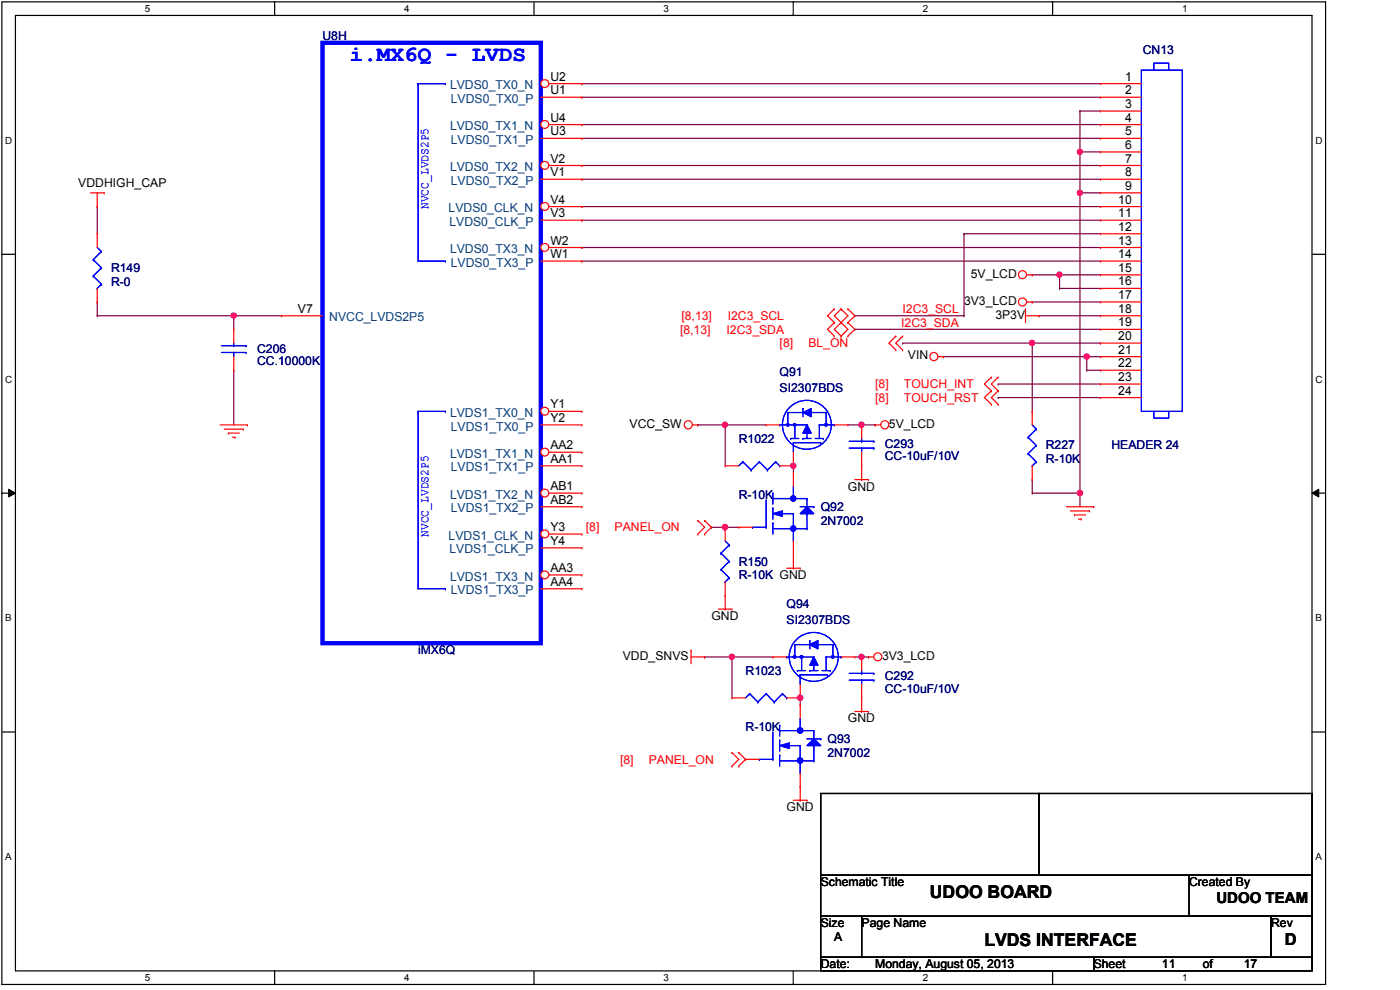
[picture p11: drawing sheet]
<svg xmlns="http://www.w3.org/2000/svg" width="297mm" height="210mm" viewBox="0 0 297 210" stroke-linecap="round" stroke-linejoin="round" font-family="sans-serif">
<path d="M.4 .4h280.8v208.4h-280.8zM3.3 3.3h275v202.6h-275z" fill="none" stroke="#000" stroke-width=".25"/>
<g fill="#fff">
<path d="M30.7 .7h1.2v2.3h-1.2z"/>
<path d="M30.7 206.2h1.2v2.4h-1.2z"/>
</g>
<path d="M58.3 .4v2.9M58.3 205.9v2.9" fill="none" stroke="#000" stroke-width=".25"/>
<g fill="#fff">
<path d="M85.7 .7h1.2v2.3h-1.2z"/>
<path d="M85.7 206.2h1.2v2.4h-1.2z"/>
</g>
<path d="M113.3 .4v2.9M113.3 205.9v2.9" fill="none" stroke="#000" stroke-width=".25"/>
<g fill="#fff">
<path d="M140.8 .7h1.1v2.3h-1.1z"/>
<path d="M140.8 206.2h1.1v2.4h-1.1z"/>
</g>
<path d="M168.3 .4v2.9M168.3 205.9v2.9" fill="none" stroke="#000" stroke-width=".25"/>
<g fill="#fff">
<path d="M195.7 .7h1.2v2.3h-1.2z"/>
<path d="M195.7 206.2h1.2v2.4h-1.2z"/>
</g>
<path d="M223.3 .4v2.9M223.3 205.9v2.9" fill="none" stroke="#000" stroke-width=".25"/>
<g fill="#fff">
<path d="M250.8 .7h1.1v2.3h-1.1z"/>
<path d="M250.8 206.2h1.1v2.4h-1.1z"/>
<path d="M1.1 28.6h1.5v2.3h-1.5z"/>
<path d="M279.1 28.6h1.4v2.3h-1.4z"/>
<path d="M1.1 79.3h1.5v2.3h-1.5z"/>
<path d="M279.1 79.3h1.4v2.3h-1.4z"/>
</g>
<path d="M.4 53.9h2.9M278.3 53.9h2.9" fill="none" stroke="#000" stroke-width=".25"/>
<g fill="#fff">
<path d="M1.1 129.9h1.4v2.4h-1.4z"/>
<path d="M279.1 129.9h1.3v2.4h-1.3z"/>
</g>
<path d="M.4 104.6h2.9M278.3 104.6h2.9" fill="none" stroke="#000" stroke-width=".25"/>
<path d="M1.8 103.8l1.5 .8-1.5 .8zM278.3 104.6l1.5-.8v1.6z" fill="#000"/>
<path d="M1.8 103.8l1.5 .8-1.5 .8zM278.3 104.6l1.5-.8v1.6z" fill="none" stroke="#000" stroke-width=".21"/>
<g fill="#fff">
<path d="M1.1 180.6h1.4v2.3h-1.4z"/>
<path d="M279.1 180.6h1.3v2.3h-1.3z"/>
</g>
<path d="M.4 155.3h2.9M278.3 155.3h2.9" fill="none" stroke="#000" stroke-width=".25"/>
<path d="M20.6 43.8h.1M20.6 43.8v5.8M20.6 67h.1M20.6 67h29M49.6 78.5h.1M49.6 78.5v11.6" fill="none" stroke="#800040" stroke-width=".25"/>
<circle cx="49.6" cy="66.9" r=".56" fill="#f0f"/>
<circle cx="49.6" cy="66.9" r=".56" fill="none" stroke="#f0f" stroke-width=".25"/>
<g fill="none" stroke="#800040" stroke-width=".25">
<path d="M123.4 17.8h.1M123.4 17.8h110.1M123.4 20.6h.1M123.4 26.4h.1M123.4 29.3h.1M123.4 35.1h.1M123.4 38h.1M123.4 20.6h110.1M123.4 26.4h110.1M123.4 29.3h110.1M123.4 35.1h110.1M123.4 38h110.1"/>
<path d="M229.1 23.5h.1M229.1 23.5h4.4M229.1 23.5v8.7M123.4 43.8h.1M123.4 46.7h.1M123.4 52.5h.1M123.4 55.4h.1M123.4 43.8h110.1M123.4 46.7h110.1M123.4 52.5h110.1M123.4 55.4h110.1M20.6 64.1h.1"/>
<path d="M20.6 64.1v2.9M49.6 67h.1M49.6 67v2.9M49.6 67h10.1M229.1 104.6h.1M229.1 104.6v2.9"/>
</g>
<circle cx="229.1" cy="104.6" r=".56" fill="#f0f"/>
<circle cx="229.1" cy="104.6" r=".56" fill="none" stroke="#f0f" stroke-width=".25"/>
<path d="M229.1 32.2h.1M229.1 32.2h4.4M229.1 32.2v8.7M229.1 40.9h.1M229.1 40.9h4.4" fill="none" stroke="#800040" stroke-width=".25"/>
<circle cx="229.1" cy="32.2" r=".56" fill="#f0f"/>
<circle cx="229.1" cy="32.2" r=".56" fill="none" stroke="#f0f" stroke-width=".25"/>
<path d="M229.1 40.9h.1M229.1 40.9v63.7" fill="none" stroke="#800040" stroke-width=".25"/>
<circle cx="229.1" cy="40.9" r=".56" fill="#f0f"/>
<circle cx="229.1" cy="40.9" r=".56" fill="none" stroke="#f0f" stroke-width=".25"/>
<path d="M224.8 58.3h.1M224.8 58.3h8.7" fill="none" stroke="#800040" stroke-width=".25"/>
<circle cx="224.7" cy="58.3" r=".56" fill="#f0f"/>
<circle cx="224.7" cy="58.3" r=".56" fill="none" stroke="#f0f" stroke-width=".25"/>
<path d="M219 58.3h.1M219 58.3h5.8M224.8 58.3h.1M224.8 58.3v2.9M219 64.1h.1M219 64.1h14.5M224.8 61.2h.1M224.8 61.2h8.7M230.5 75.7h.1M230.5 75.7h3" fill="none" stroke="#800040" stroke-width=".25"/>
<circle cx="230.5" cy="75.6" r=".56" fill="#f0f"/>
<circle cx="230.5" cy="75.6" r=".56" fill="none" stroke="#f0f" stroke-width=".25"/>
<path d="M200.1 75.7h.1M200.1 75.7h30.4M230.5 78.5h.1M230.5 75.7h.1M230.5 78.5h3M230.5 75.7v2.8M148 90.1h.1M148 90.1h14.5M153.8 90.1h.1M153.8 90.1v8.7" fill="none" stroke="#800040" stroke-width=".25"/>
<circle cx="153.8" cy="90.1" r=".56" fill="#f0f"/>
<circle cx="153.8" cy="90.1" r=".56" fill="none" stroke="#f0f" stroke-width=".25"/>
<path d="M168.3 98.8h.1M168.3 98.8v1.5" fill="none" stroke="#800040" stroke-width=".25"/>
<circle cx="168.3" cy="98.8" r=".56" fill="#f0f"/>
<circle cx="168.3" cy="98.8" r=".56" fill="none" stroke="#f0f" stroke-width=".25"/>
<path d="M149.5 139.4h.1M149.5 139.4h14.5M155.3 139.4h.1M155.3 139.4v8.6" fill="none" stroke="#800040" stroke-width=".25"/>
<circle cx="155.3" cy="139.3" r=".56" fill="#f0f"/>
<circle cx="155.3" cy="139.3" r=".56" fill="none" stroke="#f0f" stroke-width=".25"/>
<path d="M169.8 148h.1M169.8 148v1.5" fill="none" stroke="#800040" stroke-width=".25"/>
<circle cx="169.7" cy="148" r=".57" fill="#f0f"/>
<circle cx="169.7" cy="148" r=".57" fill="none" stroke="#f0f" stroke-width=".25"/>
<path d="M179.9 90.1h2.9M182.8 90.1h.1" fill="none" stroke="#800040" stroke-width=".25"/>
<circle cx="182.7" cy="90.1" r=".56" fill="#f0f"/>
<circle cx="182.7" cy="90.1" r=".56" fill="none" stroke="#f0f" stroke-width=".25"/>
<path d="M181.4 139.4h1.4M182.8 139.4h.1" fill="none" stroke="#800040" stroke-width=".25"/>
<circle cx="182.7" cy="139.3" r=".56" fill="#f0f"/>
<circle cx="182.7" cy="139.3" r=".56" fill="none" stroke="#f0f" stroke-width=".25"/>
<path d="M182.8 90.1h2.9M185.7 90.1h.1M153.8 111.8h.1M153.8 111.8h2.9M182.8 139.4h1.4M184.2 139.4h.1" fill="none" stroke="#800040" stroke-width=".25"/>
<circle cx="153.8" cy="111.8" r=".56" fill="#f0f"/>
<circle cx="153.8" cy="111.8" r=".56" fill="none" stroke="#f0f" stroke-width=".25"/>
<g fill="none" stroke="#800040" stroke-width=".25">
<path d="M204.5 49.6h.1M204.5 49.6h29M204.5 49.6v17.4M181.4 67h.1M181.4 69.9h.1M181.4 67h23.1M181.4 69.9h52.1M191.5 72.8h.1M191.5 72.8h42M204.5 67h.1M233.5 72.8h.1M150.9 111.8h.1"/>
<path d="M150.9 111.8h2.9M219 104.6h.1M219 101.7h.1M219 104.6h10.1M219 101.7v2.9"/>
</g>
<circle cx="218.9" cy="72.7" r=".56" fill="#f0f"/>
<circle cx="218.9" cy="72.7" r=".56" fill="none" stroke="#f0f" stroke-width=".25"/>
<path d="M219 72.8v14.5M220.4 67h.1M220.4 67h13.1M211.7 81.5h.1M211.7 84.3h.1M211.7 81.5h21.8M211.7 84.3h21.8M219 87.3h.1" fill="none" stroke="#800040" stroke-width=".25"/>
<g fill="none" stroke="#f00" stroke-width=".25">
<path d="M19.2 40.9h2.9M20.6 43.8h.1M20.6 40.9v2.9M22.1 40.9h.1M217.8 58.3h1.2M219 58.3h.1M177 65.5h.1M177 68.4h.1M177 71.3h.1M177 65.5l-1.4 1.5 1.4 1.4M177 68.4l-1.4 1.5 1.4 1.4M178.4 68.4h.1"/>
<path d="M178.4 65.5h.1M178.4 71.3h.1M178.4 65.5l1.5 1.5-1.5 1.4M178.4 65.5l-1.4 1.5 2.9 2.9-1.5 1.4M178.4 68.4l-1.4 1.5 1.4 1.4M179.9 65.5h.1M179.9 68.4h.1M179.9 71.3h.1M179.9 65.5l1.5 1.5-1.5 1.4M179.9 68.4l1.5 1.5-1.5 1.4M190 71.3h.1M190 74.2h.1"/>
<path d="M190 71.3l-1.4 1.5 1.4 1.4M191.5 71.3h.1M191.5 74.2h.1M191.5 71.3l-1.5 1.5 1.5 1.4M199 75.7h1.1M200.1 75.7h.1M217.5 65.5h.1M217.5 67h2.9M217.5 65.5v2.9M217.8 64.1h1.2M219 64.1h.1M220.4 67h.1"/>
<path d="M46.7 90.1h5.8M47.6 91h4M48.4 91.9h.1M48.4 91.9h2.4M49.3 92.8h.6M49.9 92.8h.1M51.6 91h.1M52.5 90.1h.1M146.9 90.1h1.1M148 90.1h.1M182.8 98.8v2.9M185.7 90.1h.1"/>
<path d="M185.7 90.1h1.2M210.3 80h.1M210.3 82.9h.1M210.3 85.8h.1M210.3 80l-1.5 1.5 1.5 1.4M210.3 82.9l-1.5 1.4 1.5 1.5M211.7 80h.1M211.7 82.9h.1M211.7 85.8h.1M211.7 80l-1.4 1.5 1.4 1.4M211.7 82.9l-1.4 1.4 1.4 1.5M148 113.3h.1"/>
<path d="M148 110.4h.1M148 110.4l1.5 1.4-1.5 1.5M149.5 110.4h.1M149.5 113.3h.1M149.5 110.4l1.4 1.4-1.4 1.5M168.3 117.6v2.9M181.4 101.7h2.8M182.8 101.7h.1M184.2 101.7h.1M226.2 107.5h5.8M227.1 108.4h4M228 109.2h.1"/>
<path d="M228 109.2h2.3M228.8 110.1h.6M229.4 110.1h.1M231.1 108.4h.1M232 107.5h.1M146.6 137.9h.1M146.6 139.4h2.9M146.6 137.9v2.9M149.5 139.4h.1M152.4 129.2h2.9M153.8 129.2h.1M153.8 126.3v2.9"/>
<path d="M155.3 129.2h.1M166.9 120.5h2.9M168.3 120.5h.1M169.8 120.5h.1M184.2 139.4h.1M184.2 139.4h1.2M155.3 159.6h.1M155.3 148h.1M155.3 159.6l1.4 1.5-1.4 1.4M155.3 148h2.9M156.7 159.6h.1M156.7 159.6l1.5 1.5-1.5 1.4"/>
<path d="M166.9 148h2.9M169.8 148h.1M181.4 150.9h2.8M182.8 150.9h.1M182.8 148v2.9M184.2 150.9h.1M155.3 162.5h.1M156.7 162.5h.1M168.3 169.8h2.9M169.8 169.8h.1M169.8 166.9v2.9M171.2 169.8h.1"/>
<circle cx="216.9" cy="58.3" r=".85"/>
<circle cx="198.1" cy="75.6" r=".86"/>
<circle cx="216.9" cy="64.1" r=".85"/>
<circle cx="146" cy="90.1" r=".86"/>
<circle cx="187.7" cy="90.1" r=".86"/>
<circle cx="186.2" cy="139.3" r=".85"/>
</g>
<path d="M174.1 168.3h46.3v17.4h-46.3zM220.4 168.3h57.9v17.4h-57.9zM174.1 185.7h104.2v8.7h-104.2zM174.1 194.4h8.7v8.7h-8.7zM182.8 194.4h86.9v8.7h-86.9zM252.3 185.7h26v8.7h-26zM269.7 194.4h8.6v8.7h-8.6zM174.1 203.1h57.9v2.8h-57.9zM232 203.1h46.3v2.8h-46.3z" fill="none" stroke="#000" stroke-width=".25"/>
<path d="M159 147.2h.1M159 147.2l-.8 .8M159 147.2l1.8 1.7M160.8 148.9h.1M162.5 147.2h.1M162.5 147.2l-1.7 1.7M162.5 147.2l1.8 1.7M164.3 148.9h.1M166 147.2h.1M166 147.2l-1.7 1.7M166 147.2l.9 .8M166.9 148h.1" fill="none" stroke="#00f" stroke-width=".25"/>
<path d="M172.6 156.7l1.5 1.5h-2.9z" fill="#00f"/>
<g fill="none" stroke="#00f" stroke-width=".25">
<path d="M164 155.3v5.8M165.4 157h.1M165.4 153.8h.1M165.4 155h.1M165.4 153.8v2.4M165.4 157v2.3M165.4 155h7.2M166.9 158.2h2.9M169.8 155h.1M169.8 158.2h.1M169.8 152.4v2.6M169.8 158.2v5.8"/>
<path d="M171.2 156.7h2.9M172.6 156.7l1.5 1.5h-2.9zM172.6 158.2h.1M172.6 155h.1M172.6 155v1.7M172.6 158.2v3.2M174.1 156.7h.1M161.1 161.1h.1M161.1 161.1h2.9M164 161.1h.1M165.4 160.2h.1M165.4 160.2v2.3"/>
<path d="M165.4 161.4h7.2M169.8 164h.1M172.6 161.4h.1"/>
</g>
<circle cx="169.7" cy="161.3" r=".56" fill="#00f"/>
<circle cx="169.7" cy="161.3" r=".56" fill="none" stroke="#00f" stroke-width=".25"/>
<path d="M165.4 158.2l2-.6v1.2z" fill="#00f"/>
<path d="M165.4 158.2l2-.6v1.2z" fill="none" stroke="#00f" stroke-width=".25"/>
<circle cx="169.7" cy="155" r=".57" fill="#00f"/>
<circle cx="169.7" cy="155" r=".57" fill="none" stroke="#00f" stroke-width=".25"/>
<path d="M172.6 156.7l1.5 1.5h-2.9z" fill="#00f"/>
<g fill="none" stroke="#00f" stroke-width=".25">
<path d="M164 155.3v5.8M165.4 157h.1M165.4 153.8h.1M165.4 155h.1M165.4 153.8v2.4M165.4 157v2.3M165.4 155h7.2M166.9 158.2h2.9M169.8 155h.1M169.8 158.2h.1M169.8 152.4v2.6M169.8 158.2v5.8"/>
<path d="M171.2 156.7h2.9M172.6 156.7l1.5 1.5h-2.9zM172.6 158.2h.1M172.6 155h.1M172.6 155v1.7M172.6 158.2v3.2M174.1 156.7h.1M161.1 161.1h.1M161.1 161.1h2.9M164 161.1h.1M165.4 160.2h.1M165.4 160.2v2.3"/>
<path d="M165.4 161.4h7.2M169.8 164h.1M172.6 161.4h.1"/>
</g>
<circle cx="169.7" cy="161.3" r=".56" fill="#00f"/>
<circle cx="169.7" cy="161.3" r=".56" fill="none" stroke="#00f" stroke-width=".25"/>
<path d="M165.4 158.2l2-.6v1.2z" fill="#00f"/>
<path d="M165.4 158.2l2-.6v1.2z" fill="none" stroke="#00f" stroke-width=".25"/>
<circle cx="169.7" cy="155" r=".57" fill="#00f"/>
<g fill="none" stroke="#00f" stroke-width=".25">
<path d="M168.3 93.9h.1M168.3 93.9v2M168.6 90.1h.1M168.6 90.1h2.6"/>
<circle cx="169.7" cy="155" r=".57"/>
</g>
<path d="M169.8 149.5h.1M169.8 149.5v2.9M158.2 161.1h.1M158.2 161.1h2.9M169.8 166.9h.1M169.8 164v2.9" fill="none" stroke="#f00" stroke-width=".25"/>
<path d="M170.3 87.5l1.8-.8v1.7z" fill-rule="evenodd" fill="#00f"/>
<path d="M167.1 87.5h.1M167.1 87.5h8.2M170.3 87.5l1.8-.8v1.7zM175.3 87.5h.1M175.3 87.5v2.6" fill="none" stroke="#00f" stroke-width=".25"/>
<path d="M171.2 90.1l.9 1.8h-1.8z" fill-rule="evenodd" fill="#00f"/>
<path d="M171.2 90.1l.9 1.8h-1.8z" fill="none" stroke="#00f" stroke-width=".25"/>
<circle cx="168.6" cy="90.1" r=".27" fill="#00f"/>
<g fill="none" stroke="#00f" stroke-width=".25">
<path d="M170.3 86.7h.1M170.3 86.7v1.7"/>
<circle cx="168.6" cy="90.1" r=".27"/>
</g>
<circle cx="175.2" cy="90.1" r=".29" fill="#00f"/>
<g fill="none" stroke="#00f" stroke-width=".25">
<path d="M165.4 90.1h.1M165.4 90.1h3.2M167.1 90.1h.1M167.1 87.5v2.6M167.7 93h.1M167.7 93h1.8M168.3 93.9h5.8M168.6 90.1h.1M168.6 90.1v2.9M170.3 93h.1M170.3 93h1.8M172.9 93h1.8"/>
<path d="M173.8 90.1h.1M173.8 90.1h3.2M173.8 90.1v2.9M174.1 93.9h.1M174.7 93h.1M177 90.1h.1"/>
<circle cx="175.2" cy="90.1" r=".29"/>
</g>
<circle cx="167.1" cy="90.1" r=".27" fill="#00f"/>
<g fill="none" stroke="#00f" stroke-width=".25">
<path d="M168.3 93.9h.1M168.3 93.9v2M168.6 90.1h.1M168.6 90.1h2.6M171.2 90.1h.1M171.2 90.1v2.9"/>
<circle cx="167.1" cy="90.1" r=".27"/>
<circle cx="171.2" cy="90.1" r="5.2"/>
</g>
<path d="M170.3 87.5l1.8-.8v1.7z" fill-rule="evenodd" fill="#00f"/>
<path d="M167.1 87.5h.1M167.1 87.5h8.2M170.3 87.5l1.8-.8v1.7zM175.3 87.5h.1M175.3 87.5v2.6" fill="none" stroke="#00f" stroke-width=".25"/>
<path d="M171.2 90.1l.9 1.8h-1.8z" fill-rule="evenodd" fill="#00f"/>
<path d="M171.2 90.1l.9 1.8h-1.8z" fill="none" stroke="#00f" stroke-width=".25"/>
<circle cx="168.6" cy="90.1" r=".27" fill="#00f"/>
<g fill="none" stroke="#00f" stroke-width=".25">
<path d="M170.3 86.7h.1M170.3 86.7v1.7"/>
<circle cx="168.6" cy="90.1" r=".27"/>
</g>
<circle cx="175.2" cy="90.1" r=".29" fill="#00f"/>
<g fill="none" stroke="#00f" stroke-width=".25">
<path d="M165.4 90.1h.1M165.4 90.1h3.2M167.1 90.1h.1M167.1 87.5v2.6M167.7 93h.1M167.7 93h1.8M168.3 93.9h5.8M168.6 90.1h.1M168.6 90.1v2.9M170.3 93h.1M170.3 93h1.8M172.9 93h1.8"/>
<path d="M173.8 90.1h.1M173.8 90.1h3.2M173.8 90.1v2.9M174.1 93.9h.1M174.7 93h.1M177 90.1h.1"/>
<circle cx="175.2" cy="90.1" r=".29"/>
</g>
<circle cx="167.1" cy="90.1" r=".27" fill="#00f"/>
<g fill="none" stroke="#00f" stroke-width=".25">
<path d="M242.1 14.9h8.7v72.4h-8.7zM244.8 14.9v-1.5h3.1v1.5M47 74.8h5.2M47 73.3h5.2M49.6 73.3h.1M49.6 74.8h.1M49.6 72.8v.5M49.6 74.8v.9M52.2 74.8h.1M52.2 73.3h.1M171.2 90.1h.1M171.2 90.1v2.9"/>
<path d="M180.2 95h5.2M180.2 93.6h5.2M182.8 93.6h.1M182.8 95h.1M182.8 93v.6M182.8 95v.9M185.4 95h.1M185.4 93.6h.1M218.1 92.8h.1M218.1 96.2h.1M218.1 96.2l1.7 1.8M218.1 92.8l1.7 1.7"/>
<path d="M219 98.8h.1M219 90.1l.8 .9M219.8 98h.1M219.8 94.5h.1M219.8 91h.1M219.8 98l-.8 .8M219.8 91l-1.7 1.8M219.8 94.5l-1.7 1.7M244.8 87.3v1.4h3.1v-1.4M170.1 139.4h.1M170.1 139.4h2.5M169.8 143.1h.1"/>
<path d="M169.8 143.1v2.1M180.2 144.3h5.2M180.2 142.8h5.2M182.8 142.8h.1M182.8 144.3h.1M182.8 142.2v.6M182.8 144.3v.9M185.4 144.3h.1M185.4 142.8h.1"/>
<circle cx="167.1" cy="90.1" r=".27"/>
<circle cx="171.2" cy="90.1" r="5.2"/>
</g>
<g fill="none" stroke="#f00" stroke-width=".25">
<path d="M233.5 17.8h.1M233.5 17.8h8.6M233.5 20.6h.1M233.5 23.5h.1M233.5 26.4h.1M233.5 29.3h.1M233.5 32.2h.1M233.5 35.1h.1M233.5 38h.1M233.5 20.6h8.6M233.5 23.5h8.6M233.5 26.4h8.6"/>
<path d="M233.5 29.3h8.6M233.5 32.2h8.6M233.5 35.1h8.6M233.5 38h8.6M233.5 40.9h.1M233.5 43.8h.1M233.5 46.7h.1M233.5 49.6h.1M233.5 52.5h.1M233.5 55.4h.1M233.5 58.3h.1M233.5 40.9h8.6"/>
<path d="M233.5 43.8h8.6M233.5 46.7h8.6M233.5 49.6h8.6M233.5 52.5h8.6M233.5 55.4h8.6M233.5 58.3h8.6M49.6 69.9h.1M49.6 78.5h.1M49.6 69.9v2.9M49.6 75.7v2.8M233.5 61.2h.1M233.5 64.1h.1"/>
<path d="M233.5 67h.1M233.5 69.9h.1M233.5 72.8h.1M233.5 75.7h.1M233.5 78.5h.1M233.5 61.2h8.6M233.5 64.1h8.6M233.5 67h8.6M233.5 69.9h8.6M233.5 72.8h8.6M233.5 75.7h8.6M233.5 78.5h8.6"/>
<path d="M162.5 90.1h.1M162.5 90.1h2.9M168.3 98.8h.1M168.3 95.9v2.9M177 90.1h2.9M179.9 90.1h.1M182.8 90.1h.1M182.8 98.8h.1M182.8 90.1v2.9M182.8 95.9v2.9M219 87.3h.1M219 87.3v2.8"/>
<path d="M219 98.8v2.9M233.5 81.5h.1M233.5 84.3h.1M233.5 81.5h8.6M233.5 84.3h8.6M219 101.7h.1M182.8 139.4h.1M182.8 139.4v2.8M182.8 148h.1M182.8 145.2v2.8"/>
</g>
<path d="M171.8 136.7l1.7-.8v1.7z" fill-rule="evenodd" fill="#00f"/>
<path d="M168.6 136.7h.1M168.6 136.7h8.1M171.8 136.7l1.7-.8v1.7zM176.7 136.7h.1M176.7 136.7v2.7" fill="none" stroke="#00f" stroke-width=".25"/>
<path d="M172.6 139.4l.9 1.7h-1.7z" fill-rule="evenodd" fill="#00f"/>
<path d="M172.6 139.4l.9 1.7h-1.7z" fill="none" stroke="#00f" stroke-width=".25"/>
<circle cx="170" cy="139.3" r=".29" fill="#00f"/>
<g fill="none" stroke="#00f" stroke-width=".25">
<path d="M171.8 135.9h.1M171.8 135.9v1.7"/>
<circle cx="170" cy="139.3" r=".29"/>
</g>
<circle cx="176.7" cy="139.3" r=".29" fill="#00f"/>
<g fill="none" stroke="#00f" stroke-width=".25">
<path d="M166.9 139.4h.1M166.9 139.4h3.2M168.6 139.4h.1M168.6 136.7v2.7M170.1 139.4h.1M170.1 139.4v2.8M175.3 139.4h.1M175.3 139.4h3.1M175.3 139.4v2.8M178.4 139.4h.1M169.2 142.2h.1M169.2 142.2h1.7"/>
<path d="M169.8 143.1h5.8M171.8 142.2h.1M171.8 142.2h1.7M174.4 142.2h1.7M175.6 143.1h.1M176.1 142.2h.1"/>
<circle cx="176.7" cy="139.3" r=".29"/>
</g>
<circle cx="168.6" cy="139.3" r=".27" fill="#00f"/>
<g fill="none" stroke="#00f" stroke-width=".25">
<path d="M170.1 139.4h.1M170.1 139.4h2.5M172.6 139.4h.1M172.6 139.4v2.8M169.8 143.1h.1M169.8 143.1v2.1"/>
<circle cx="168.6" cy="139.3" r=".27"/>
<circle cx="172.6" cy="139.3" r="5.2"/>
</g>
<path d="M171.8 136.7l1.7-.8v1.7z" fill-rule="evenodd" fill="#00f"/>
<path d="M168.6 136.7h.1M168.6 136.7h8.1M171.8 136.7l1.7-.8v1.7zM176.7 136.7h.1M176.7 136.7v2.7" fill="none" stroke="#00f" stroke-width=".25"/>
<path d="M172.6 139.4l.9 1.7h-1.7z" fill-rule="evenodd" fill="#00f"/>
<path d="M172.6 139.4l.9 1.7h-1.7z" fill="none" stroke="#00f" stroke-width=".25"/>
<circle cx="170" cy="139.3" r=".29" fill="#00f"/>
<g fill="none" stroke="#00f" stroke-width=".25">
<path d="M171.8 135.9h.1M171.8 135.9v1.7"/>
<circle cx="170" cy="139.3" r=".29"/>
</g>
<circle cx="176.7" cy="139.3" r=".29" fill="#00f"/>
<g fill="none" stroke="#00f" stroke-width=".25">
<path d="M166.9 139.4h.1M166.9 139.4h3.2M168.6 139.4h.1M168.6 136.7v2.7M170.1 139.4h.1M170.1 139.4v2.8M175.3 139.4h.1M175.3 139.4h3.1M175.3 139.4v2.8M178.4 139.4h.1M169.2 142.2h.1M169.2 142.2h1.7"/>
<path d="M169.8 143.1h5.8M171.8 142.2h.1M171.8 142.2h1.7M174.4 142.2h1.7M175.6 143.1h.1M176.1 142.2h.1"/>
<circle cx="176.7" cy="139.3" r=".29"/>
</g>
<circle cx="168.6" cy="139.3" r=".27" fill="#00f"/>
<g fill="none" stroke="#00f" stroke-width=".25">
<path d="M153 117.4h.1M153 117.4l1.7 1.7M153.8 114.7l.9 .9M154.7 119.1h.1M154.7 115.6h.1M154.7 115.6l-1.7 1.8M154.7 119.1l-1.7 1.7M153 120.8h.1M153 120.8l1.7 1.8M153.8 123.4h.1M154.7 122.6h.1M154.7 122.6l-.9 .8"/>
<path d="M172.6 139.4h.1M172.6 139.4v2.8"/>
<circle cx="168.6" cy="139.3" r=".27"/>
<circle cx="172.6" cy="139.3" r="5.2"/>
</g>
<path d="M153.8 111.8h.1M153.8 111.8v2.9M153.8 126.3h.1M153.8 123.4v2.9M164 139.4h.1M164 139.4h2.9M178.4 139.4h3M181.4 139.4h.1M169.8 148h.1M169.8 145.2v2.8" fill="none" stroke="#f00" stroke-width=".25"/>
<path d="M171.2 107.5l1.4 1.5h-2.8z" fill="#00f"/>
<g fill="none" stroke="#00f" stroke-width=".25">
<path d="M159.6 111.8h.1M159.6 111.8h2.9M162.5 111.8h.1M162.5 106.1v5.7M164 111h.1M164 107.8h.1M164 104.6h.1M164 105.8h.1M164 104.6v2.3M164 107.8v2.3M164 111v2.3M164 112.1h7.2"/>
<path d="M164 105.8h7.2M165.4 109h2.9M168.3 105.8h.1M168.3 109h.1M168.3 114.7h.1M168.3 103.2v2.6M168.3 109v5.7M169.8 107.5h2.8M171.2 107.5l1.4 1.5h-2.8zM171.2 112.1h.1M171.2 109h.1M171.2 105.8h.1"/>
<path d="M171.2 105.8v1.7M171.2 109v3.1M172.6 107.5h.1"/>
</g>
<circle cx="168.3" cy="112.1" r=".56" fill="#00f"/>
<circle cx="168.3" cy="112.1" r=".56" fill="none" stroke="#00f" stroke-width=".25"/>
<path d="M164 109l2-.6v1.1z" fill="#00f"/>
<path d="M164 109l2-.6v1.1z" fill="none" stroke="#00f" stroke-width=".25"/>
<circle cx="168.3" cy="105.7" r=".56" fill="#00f"/>
<circle cx="168.3" cy="105.7" r=".56" fill="none" stroke="#00f" stroke-width=".25"/>
<path d="M171.2 107.5l1.4 1.5h-2.8z" fill="#00f"/>
<g fill="none" stroke="#00f" stroke-width=".25">
<path d="M159.6 111.8h.1M159.6 111.8h2.9M162.5 111.8h.1M162.5 106.1v5.7M164 111h.1M164 107.8h.1M164 104.6h.1M164 105.8h.1M164 104.6v2.3M164 107.8v2.3M164 111v2.3M164 112.1h7.2"/>
<path d="M164 105.8h7.2M165.4 109h2.9M168.3 105.8h.1M168.3 109h.1M168.3 114.7h.1M168.3 103.2v2.6M168.3 109v5.7M169.8 107.5h2.8M171.2 107.5l1.4 1.5h-2.8zM171.2 112.1h.1M171.2 109h.1M171.2 105.8h.1"/>
<path d="M171.2 105.8v1.7M171.2 109v3.1M172.6 107.5h.1"/>
</g>
<circle cx="168.3" cy="112.1" r=".56" fill="#00f"/>
<circle cx="168.3" cy="112.1" r=".56" fill="none" stroke="#00f" stroke-width=".25"/>
<path d="M164 109l2-.6v1.1z" fill="#00f"/>
<path d="M164 109l2-.6v1.1z" fill="none" stroke="#00f" stroke-width=".25"/>
<circle cx="168.3" cy="105.7" r=".56" fill="#00f"/>
<g fill="none" stroke="#00f" stroke-width=".25">
<path d="M88.7 17.8h.1M88.7 17.8h5.8M88.7 17.8v37.6h5.8M94.5 17.8h.1M19.8 55.1h.1M19.8 58.6h.1M19.8 58.6l1.7 1.7M19.8 55.1l1.7 1.7M20.6 52.5l.9 .8M21.5 56.8h.1M21.5 53.3h.1M21.5 53.3l-1.7 1.8"/>
<path d="M21.5 56.8l-1.7 1.8M94.5 55.4h.1M20.6 61.2h.1M21.5 60.3h.1M21.5 60.3l-.9 .9M88.7 87.3h.1M88.7 87.3v37.6h5.8M88.7 87.3h5.8M94.5 87.3h.1M157.6 98h.1M157.6 98l-.9 .8M157.6 98l1.7 1.7"/>
<path d="M159.3 99.7h.1M161.1 98h.1M161.1 98l-1.8 1.7M161.1 98l1.7 1.7M162.8 99.7h.1M164.6 98h.1M164.6 98l-1.8 1.7M164.6 98l.8 .8M165.4 98.8h.1M94.5 124.9h.1"/>
<circle cx="168.3" cy="105.7" r=".56"/>
</g>
<g fill="none" stroke="#f00" stroke-width=".25">
<path d="M20.6 49.6h.1M20.6 49.6v2.9M20.6 64.1h.1M20.6 61.2v2.9M153.8 98.8h.1M153.8 98.8h2.9M165.4 98.8h2.9M168.3 98.8h.1M156.7 111.8h.1M156.7 111.8h2.9M168.3 100.3h.1M168.3 117.6h.1"/>
<path d="M168.3 100.3v2.9M168.3 114.7v2.9"/>
</g>
<path d="M68.4 9.1h46.3v127.3h-46.3z" fill="none" stroke="#00f" stroke-width=".85"/>
<circle cx="115.6" cy="17.7" r=".84" fill="#fff"/>
<g fill="none" stroke="#f00" stroke-width=".25">
<path d="M116.5 17.8h6.9M123.4 17.8h.1"/>
<circle cx="115.6" cy="17.7" r=".84"/>
</g>
<circle cx="115.6" cy="26.4" r=".84" fill="#fff"/>
<g fill="none" stroke="#f00" stroke-width=".25">
<path d="M116.5 26.4h6.9M123.4 26.4h.1"/>
<circle cx="115.6" cy="26.4" r=".84"/>
</g>
<circle cx="115.6" cy="35.1" r=".84" fill="#fff"/>
<g fill="none" stroke="#f00" stroke-width=".25">
<path d="M116.5 35.1h6.9M123.4 35.1h.1"/>
<circle cx="115.6" cy="35.1" r=".84"/>
</g>
<circle cx="115.6" cy="43.8" r=".84" fill="#fff"/>
<g fill="none" stroke="#f00" stroke-width=".25">
<path d="M114.7 38h8.7M114.7 29.3h8.7M114.7 20.6h8.7M123.4 38h.1M123.4 29.3h.1M123.4 20.6h.1M114.7 46.7h8.7M116.5 43.8h6.9M123.4 43.8h.1M123.4 46.7h.1"/>
<circle cx="115.6" cy="43.8" r=".84"/>
</g>
<circle cx="115.6" cy="52.5" r=".84" fill="#fff"/>
<g fill="none" stroke="#f00" stroke-width=".25">
<path d="M114.7 55.4h8.7M116.5 52.5h6.9M123.4 52.5h.1M123.4 55.4h.1"/>
<circle cx="115.6" cy="52.5" r=".84"/>
</g>
<circle cx="115.6" cy="87.2" r=".84" fill="#fff"/>
<g fill="none" stroke="#f00" stroke-width=".25">
<path d="M114.7 90.1h8.7M116.5 87.3h6.9M123.4 87.3h.1M123.4 90.1h.1"/>
<circle cx="115.6" cy="87.2" r=".84"/>
</g>
<circle cx="115.6" cy="95.9" r=".84" fill="#fff"/>
<g fill="none" stroke="#f00" stroke-width=".25">
<path d="M114.7 98.8h8.7M116.5 95.9h6.9M123.4 95.9h.1M123.4 98.8h.1"/>
<circle cx="115.6" cy="95.9" r=".84"/>
</g>
<circle cx="115.6" cy="104.6" r=".84" fill="#fff"/>
<g fill="none" stroke="#f00" stroke-width=".25">
<path d="M114.7 107.5h8.7M116.5 104.6h6.9M123.4 104.6h.1M123.4 107.5h.1"/>
<circle cx="115.6" cy="104.6" r=".84"/>
</g>
<circle cx="115.6" cy="113.3" r=".84" fill="#fff"/>
<g fill="none" stroke="#f00" stroke-width=".25">
<path d="M114.7 116.2h8.7M116.5 113.3h6.9M123.4 113.3h.1M123.4 116.2h.1"/>
<circle cx="115.6" cy="113.3" r=".84"/>
</g>
<circle cx="115.6" cy="121.9" r=".84" fill="#fff"/>
<g fill="none" stroke="#f00" stroke-width=".25">
<path d="M59.7 67h.1M59.7 67h8.7M114.7 124.9h8.7M116.5 122h6.9M123.4 122h.1M123.4 124.9h.1"/>
<circle cx="115.6" cy="121.9" r=".84"/>
</g>
<circle cx="49.6" cy="66.9" r=".56" fill="#f0f"/>
<circle cx="49.6" cy="66.9" r=".56" fill="none" stroke="#f0f" stroke-width=".25"/>
<circle cx="229.1" cy="104.6" r=".56" fill="#f0f"/>
<circle cx="229.1" cy="104.6" r=".56" fill="none" stroke="#f0f" stroke-width=".25"/>
<circle cx="229.1" cy="32.2" r=".56" fill="#f0f"/>
<circle cx="229.1" cy="32.2" r=".56" fill="none" stroke="#f0f" stroke-width=".25"/>
<circle cx="229.1" cy="40.9" r=".56" fill="#f0f"/>
<circle cx="229.1" cy="40.9" r=".56" fill="none" stroke="#f0f" stroke-width=".25"/>
<circle cx="224.7" cy="58.3" r=".56" fill="#f0f"/>
<circle cx="224.7" cy="58.3" r=".56" fill="none" stroke="#f0f" stroke-width=".25"/>
<circle cx="230.5" cy="75.6" r=".56" fill="#f0f"/>
<circle cx="230.5" cy="75.6" r=".56" fill="none" stroke="#f0f" stroke-width=".25"/>
<circle cx="153.8" cy="90.1" r=".56" fill="#f0f"/>
<circle cx="153.8" cy="90.1" r=".56" fill="none" stroke="#f0f" stroke-width=".25"/>
<circle cx="168.3" cy="98.8" r=".56" fill="#f0f"/>
<circle cx="168.3" cy="98.8" r=".56" fill="none" stroke="#f0f" stroke-width=".25"/>
<circle cx="155.3" cy="139.3" r=".56" fill="#f0f"/>
<circle cx="155.3" cy="139.3" r=".56" fill="none" stroke="#f0f" stroke-width=".25"/>
<circle cx="169.7" cy="148" r=".57" fill="#f0f"/>
<circle cx="169.7" cy="148" r=".57" fill="none" stroke="#f0f" stroke-width=".25"/>
<circle cx="182.7" cy="90.1" r=".56" fill="#f0f"/>
<circle cx="182.7" cy="90.1" r=".56" fill="none" stroke="#f0f" stroke-width=".25"/>
<circle cx="182.7" cy="139.3" r=".56" fill="#f0f"/>
<circle cx="182.7" cy="139.3" r=".56" fill="none" stroke="#f0f" stroke-width=".25"/>
<circle cx="153.8" cy="111.8" r=".56" fill="#f0f"/>
<circle cx="153.8" cy="111.8" r=".56" fill="none" stroke="#f0f" stroke-width=".25"/>
<circle cx="218.9" cy="72.7" r=".56" fill="#f0f"/>
<circle cx="218.9" cy="72.7" r=".56" fill="none" stroke="#f0f" stroke-width=".25"/>
<text font-size="4.6" fill="#00f" x="74.2" y="12.9">i.MX6Q - LVDS</text>
<g font-size="3.7">
<text x="197.3" y="190.6">UDOO BOARD</text>
<text x="208.8" y="200.7">LVDS INTERFACE</text>
</g>
<text font-size="3.5" x="272.5" y="200.5">D</text>
<text font-size="3.2" x="258.1" y="191.6">UDOO TEAM</text>
<g font-size="2.6" fill="#000080">
<text x="68.4" y="8.5">U8H</text>
<text x="242.4" y="11.4">CN13</text>
<text x="23.5" y="57.7">R149</text>
<text x="23.5" y="60.6">R-0</text>
<text x="54.5" y="74.8">C206</text>
<text x="54.5" y="77.4">CC.10000K</text>
<text x="165.4" y="79.7">Q91</text>
<text x="165.4" y="83.2">SI2307BDS</text>
<text x="156.7" y="93.9">R1022</text>
<text x="187.7" y="95.1">C293</text>
<text x="221.9" y="95.3">R227</text>
<text x="235.8" y="95.3">HEADER 24</text>
<text x="187.7" y="97.7">CC-10uF/10V</text>
<text x="221.9" y="98.3">R-10K</text>
<text x="156.7" y="105.8">R-10K</text>
<text x="174.1" y="108.4">Q92</text>
<text x="174.1" y="111.3">2N7002</text>
<text x="156.7" y="120">R150</text>
<text x="156.7" y="122.9">R-10K GND</text>
<text x="166.9" y="129">Q94</text>
<text x="166.9" y="132.4">SI2307BDS</text>
<text x="88.7" y="138.8">iMX6Q</text>
<text x="158.2" y="143.1">R1023</text>
<text x="187.7" y="144.3">C292</text>
<text x="187.7" y="146.9">CC-10uF/10V</text>
<text x="158.2" y="155">R-10K</text>
<text x="175.6" y="157.6">Q93</text>
<text x="175.6" y="160.5">2N7002</text>
</g>
<g font-size="2.6">
<text x="116.8" y="17.1">U2</text>
<text x="238.7" y="17.1">1</text>
<text x="116.8" y="20">U1</text>
<text x="238.7" y="20">2</text>
<text x="238.7" y="22.9">3</text>
<text x="116.8" y="25.8">U4</text>
<text x="116.8" y="28.7">U3</text>
<text x="238.7" y="25.8">4</text>
<text x="238.7" y="28.7">5</text>
<text x="116.8" y="34.5">V2</text>
<text x="238.7" y="31.6">6</text>
<text x="238.7" y="34.5">7</text>
<text x="16.6" y="39.8">VDDHIGH_CAP</text>
<text x="116.8" y="37.4">V1</text>
<text x="238.7" y="37.4">8</text>
<text x="238.7" y="40.3">9</text>
<text x="116.8" y="43.2">V4</text>
<text x="116.8" y="46.1">V3</text>
<text x="237.2" y="43.2">10</text>
<text x="237.2" y="46.1">11</text>
<text x="116.8" y="51.9">W2</text>
<text x="237.2" y="48.9">12</text>
<text x="237.2" y="51.9">13</text>
<text x="116.8" y="54.7">W1</text>
<text x="205.9" y="58.9">5V_LCD</text>
<text x="237.2" y="54.7">14</text>
<text x="237.2" y="57.7">15</text>
<text x="204.5" y="64.7">3V3_LCD</text>
<text x="237.2" y="60.5">16</text>
<text x="237.2" y="63.4">17</text>
<text x="63.2" y="66.3">V7</text>
<text x="211.2" y="67.6">3P3V</text>
<text x="237.2" y="66.3">18</text>
<text x="237.2" y="69.2">19</text>
<text x="192.6" y="76.3">VIN</text>
<text x="237.2" y="72.1">20</text>
<text x="237.2" y="75">21</text>
<text x="237.2" y="77.9">22</text>
<text x="237.2" y="80.8">23</text>
<text x="237.2" y="83.7">24</text>
<text x="116.8" y="86.6">Y1</text>
<text x="116.8" y="89.5">Y2</text>
<text x="116.8" y="95.3">AA2</text>
<text x="133.6" y="90.7">VCC_SW</text>
<text x="188.6" y="90.7">5V_LCD</text>
<text x="116.8" y="98.2">AA1</text>
<text x="116.8" y="104">AB1</text>
<text x="116.8" y="106.9">AB2</text>
<text x="179.9" y="104.1">GND</text>
<text x="116.8" y="112.7">Y3</text>
<text x="116.8" y="115.6">Y4</text>
<text x="116.8" y="121.3">AA3</text>
<text x="116.8" y="124.3">AA4</text>
<text x="150.9" y="131.5">GND</text>
<text x="132.1" y="140">VDD_SNVS</text>
<text x="187.1" y="140">3V3_LCD</text>
<text x="179.9" y="153.2">GND</text>
<text x="166.9" y="172.1">GND</text>
<text x="174.1" y="188">Schematic Title</text>
<text x="252.3" y="188">Created By</text>
<text x="174.1" y="196.7">Size</text>
<text x="182.8" y="196.7">Page Name</text>
<text x="269.7" y="196.7">Rev</text>
<text x="177" y="199.6">A</text>
<text x="174.1" y="205.4">Date:</text>
<text x="185.7" y="205.4">Monday, August 05, 2013</text>
<text x="232" y="205.4">Sheet</text>
<text x="246.5" y="205.4">11</text>
<text x="255.2" y="205.4">of</text>
<text x="263.9" y="205.4">17</text>
</g>
<g font-size="2.6" fill="#004080">
<text x="95.5" y="18.9">LVDS0_TX0_N</text>
<text x="95.6" y="21.8">LVDS0_TX0_P</text>
<text x="95.5" y="27.6">LVDS0_TX1_N</text>
<text x="95.6" y="30.5">LVDS0_TX1_P</text>
<text x="95.5" y="36.3">LVDS0_TX2_N</text>
<text x="95.6" y="39.2">LVDS0_TX2_P</text>
<text x="95.2" y="45">LVDS0_CLK_N</text>
<text x="95.3" y="47.9">LVDS0_CLK_P</text>
<text x="95.5" y="53.7">LVDS0_TX3_N</text>
<text x="95.6" y="56.6">LVDS0_TX3_P</text>
<text x="69.9" y="68.2">NVCC_LVDS2P5</text>
<text x="95.5" y="88.4">LVDS1_TX0_N</text>
<text x="95.6" y="91.3">LVDS1_TX0_P</text>
<text x="95.5" y="97.1">LVDS1_TX1_N</text>
<text x="95.6" y="100">LVDS1_TX1_P</text>
<text x="95.5" y="105.8">LVDS1_TX2_N</text>
<text x="95.6" y="108.7">LVDS1_TX2_P</text>
<text x="95.2" y="114.5">LVDS1_CLK_N</text>
<text x="95.3" y="117.4">LVDS1_CLK_P</text>
<text x="95.5" y="123.2">LVDS1_TX3_N</text>
<text x="95.6" y="126.1">LVDS1_TX3_P</text>
</g>
<g font-size="2.6" fill="#00f">
<text x="90.9" y="44.4" transform="rotate(-90 90.9 44.4)">NVCC_LVDS2P5</text>
<text x="90.9" y="113.9" transform="rotate(-90 90.9 113.9)">NVCC_LVDS2P5</text>
</g>
<g font-size="2.6" fill="#f00">
<text x="144.3" y="70.7">[8,13]</text>
<text x="144.6" y="67.9">[8,13]</text>
<text x="154.1" y="70.7">I2C3_SDA</text>
<text x="154.4" y="67.9">I2C3_SCL</text>
<text x="191.2" y="69.3">I2C3_SDA</text>
<text x="191.5" y="66.4">I2C3_SCL</text>
<text x="165.4" y="73.6">[8]</text>
<text x="171.5" y="73.6">BL_ON</text>
<text x="185.7" y="82.3">[8]</text>
<text x="191.8" y="82.3">TOUCH_INT</text>
<text x="185.7" y="85.2">[8]</text>
<text x="191.8" y="85.2">TOUCH_RST</text>
<text x="124.3" y="112.7">[8]</text>
<text x="130.4" y="112.7">PANEL_ON</text>
<text x="131.5" y="162">[8]</text>
<text x="137.6" y="162">PANEL_ON</text>
</g>
<g font-size="2.1">
<text x="30.7" y="2.6">5</text>
<text x="85.7" y="2.6">4</text>
<text x="140.8" y="2.6">3</text>
<text x="195.7" y="2.6">2</text>
<text x="250.8" y="2.6">1</text>
<text x="1.1" y="30.5">D</text>
<text x="279.1" y="30.5">D</text>
<text x="1.1" y="81.2">C</text>
<text x="279.1" y="81.2">C</text>
<text x="1.1" y="131.8">B</text>
<text x="279.1" y="131.8">B</text>
<text x="1.1" y="182.5">A</text>
<text x="279.1" y="182.5">A</text>
<text x="30.7" y="208.2">5</text>
<text x="85.7" y="208.2">4</text>
<text x="140.8" y="208.2">3</text>
<text x="195.7" y="208.2">2</text>
<text x="250.8" y="208.2">1</text>
</g>
</svg>
